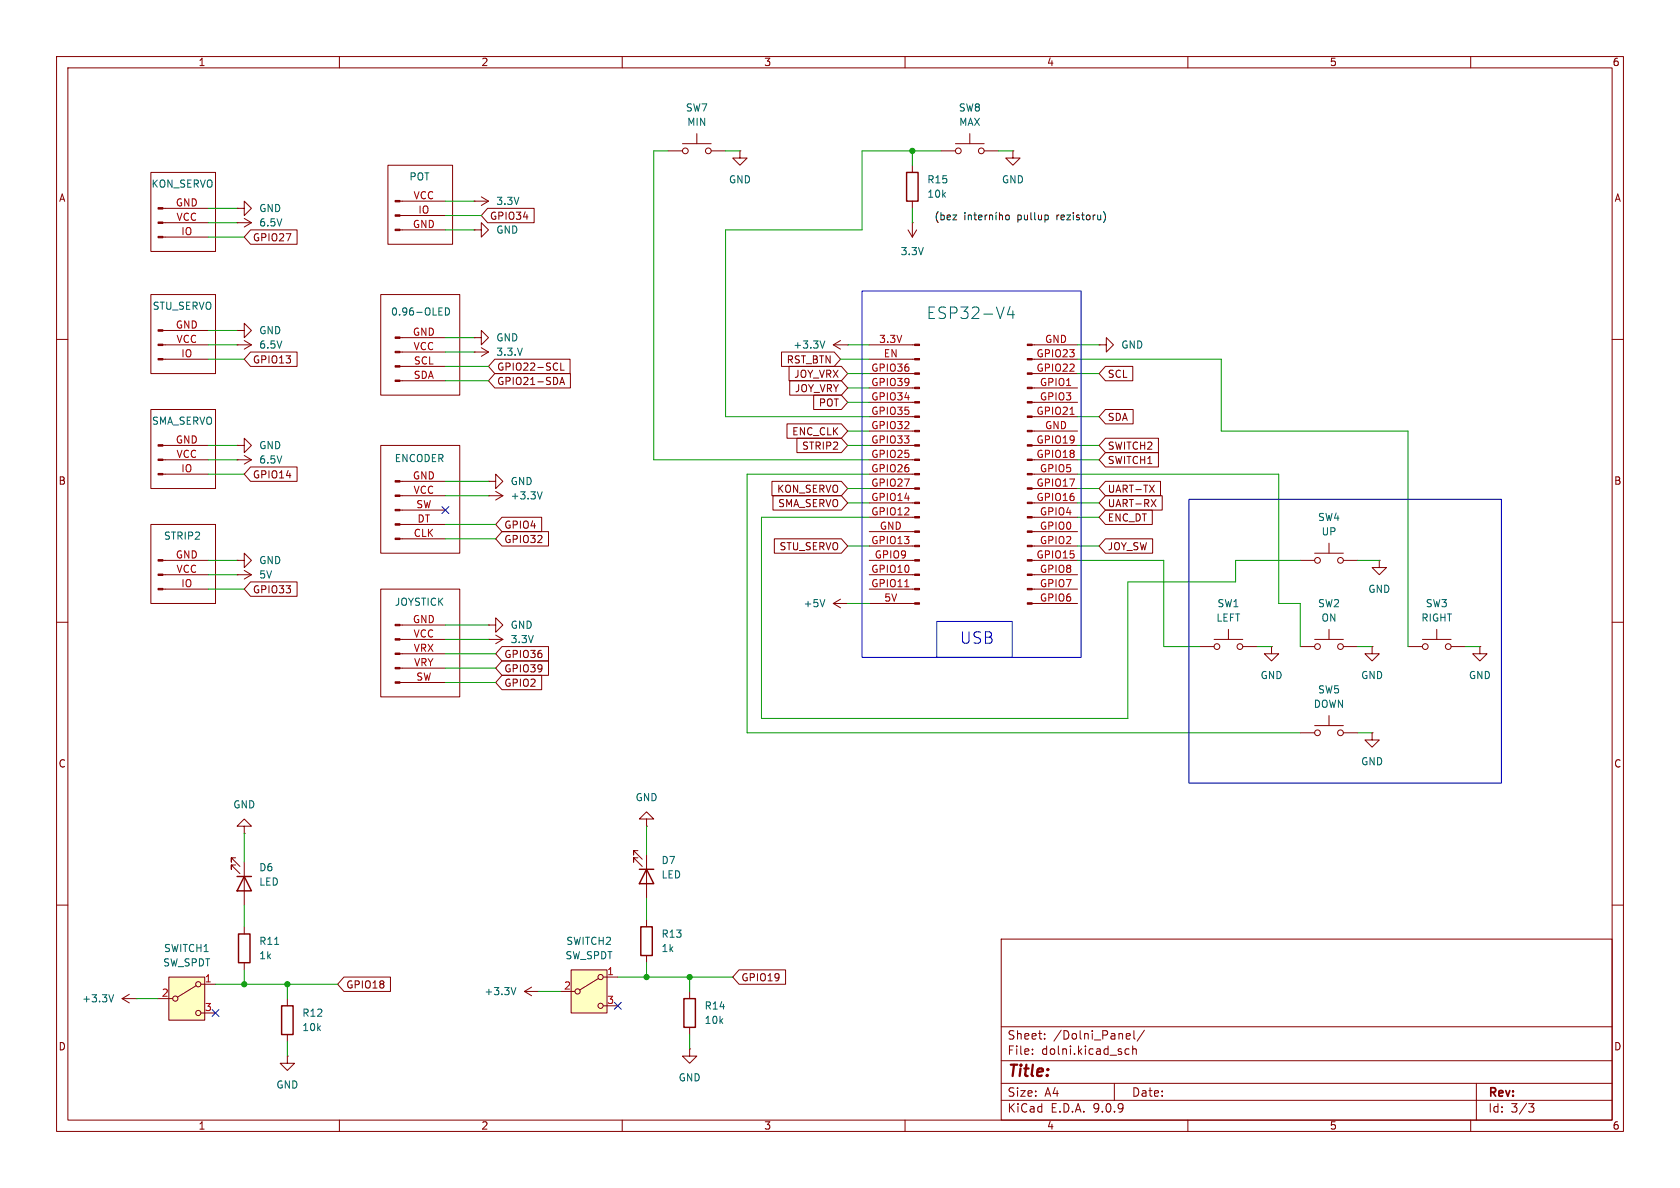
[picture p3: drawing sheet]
<svg xmlns="http://www.w3.org/2000/svg" width="297mm" height="210mm" viewBox="0 0 297 210" stroke-linecap="round" stroke-linejoin="round" font-family="sans-serif">
<g fill="none" stroke="#840000" stroke-width=".18">
<path d="M10 10h277v190h-277zM12 12h273v186h-273zM60 10v2M110 10v2M160 10v2M210 10v2M260 10v2M26.7 30.5h11.4v14h-11.4zM28.8 36.8h8M28.8 39.4h8M28.8 41.9h8M10 60h2"/>
<path d="M285 60h2M10 110h2M285 110h2M114.3 144.8h1.3l-1.3-1.3-1.3 1.3h1.3v1.3M114.3 146.1h.1M10 160h2M177 166h108v32h-108zM285 160h2M60 198v2M110 198v2M160 198v2M177 194.5h108"/>
<path d="M177 191.5h108M177 187.5h108M177 181.5h108M182.5 186.3v.1M182.5 185.5v.1M184.7 183.6v.1M184.7 182.8v.1M197 191.5v3M199 186.3l.2 .1 .4-.1M199.3 182.7l.4 .1 .1 .3-.7 .1M199.6 185.5l-.4-.1-.2 .1M199.7 183.6l-.4 .1"/>
<path d="M200.2 185.5l.3-.1 .3 .1 .1 .9M200.2 184.9v1.5M200.5 182.2v1.3l.2 .2M202.3 182.1l-1.3 2M210 198v2M260 198v2M261 191.5v6.5M270.2 195.1h1l-.5 .6 .4 .1 .1 .5-.3 .3h-.4"/>
</g>
<g fill="#840000" stroke="#840000" stroke-width=".18">
<path d="M27.9 36.7h.9v.3h-.9z"/>
<path d="M27.9 39.2h.9v.3h-.9z"/>
<path d="M27.9 41.8h.9v.2h-.9z"/>
</g>
<path d="M29.8 172.7h6.4v7.6h-6.4z" fill="#ffffc2"/>
<g fill="none" stroke="#840000" stroke-width=".18">
<path d="M27.9 176.5h2.6M29.8 172.7h6.4v7.6h-6.4zM34.7 174.2l-3.3 2.1M35.6 174h2.5M35.6 179.1h2.5"/>
<circle cx="31" cy="176.5" r=".46"/>
<circle cx="35.1" cy="174" r=".46"/>
<circle cx="35.1" cy="179.1" r=".46"/>
</g>
<path d="M101 171.5h6.3v7.6h-6.3z" fill="#ffffc2"/>
<g fill="none" stroke="#840000" stroke-width=".18">
<path d="M41.9 36.8h1.3v-1.2l1.2 1.2-1.2 1.3v-1.3M41.9 36.8h.1M41.9 39.4h.1M41.9 39.4h2.5M43.2 38.6l1.2 .8M44.4 39.4l-1.2 .7M68.6 29.2h11.4v14h-11.4zM70.7 35.6h8M70.7 38.1h8M83.8 35.6h.1M83.8 35.6h2.6M85.1 34.8l1.3 .8"/>
<path d="M86.2 36.8h8.2v2.6h-8.2l-1.1-1.3zM86.4 35.6l-1.3 .7M118.1 26.7h2.5M120.6 25.4h5.1M123.2 23.6v1.8M125.7 26.7h2.6M130.8 26.7v1.2h1.3l-1.3 1.3-1.3-1.3h1.3M130.8 26.7h.1M161.3 39.4h.1M161.3 29.2v1.3M161.3 35.6v1.2M161.3 39.4v2.5"/>
<path d="M166.4 26.7h2.5M168.9 25.4h5.1M171.4 23.6v1.8M174 26.7h2.5M179.1 26.7v1.2h1.2l-1.2 1.3-1.3-1.3h1.3M179.1 26.7h.1M26.7 52.1h11.4v13.9h-11.4zM28.8 58.4h8M41.9 58.4h1.3v-1.2l1.2 1.2-1.2 1.3v-1.3M41.9 58.4h.1M44.3 40.6h8.2v2.6h-8.2l-1.1-1.3zM67.3 52.1h14v17.8h-14z"/>
<path d="M70.7 40.6h8M70.7 59.7h8M83.8 59.7h1.3v-1.3l1.3 1.3-1.3 1.3v-1.3M83.8 59.7h.1M83.8 40.6h1.3v1.3l1.3-1.3-1.3-1.2v1.2M83.8 40.6h.1M160.5 40.6l.8 1.3M162.1 40.6l-.8 1.3M26.7 72.4h11.4v14h-11.4zM28.8 61h8M28.8 63.5h8M28.8 78.7h8"/>
<path d="M41.9 61h.1M41.9 78.7h1.3v-1.2l1.2 1.2-1.2 1.3v-1.3M41.9 78.7h.1M41.9 61h2.5M43.2 60.2l1.2 .8M44.3 62.2h8.2v2.6h-8.2l-1.1-1.3zM44.4 61l-1.2 .7M67.3 78.7h14v19.1h-14zM70.7 62.2h8M70.7 64.8h8M70.7 67.3h8M83.8 62.2h.1"/>
<path d="M83.8 62.2h2.6M85.1 61.5l1.3 .7M86.4 62.2l-1.3 .8M87.5 63.5h13.3v2.5h-13.3l-1.1-1.2zM87.5 66h13.3v2.6h-13.3l-1.1-1.3zM99 68l.4-1.3 .4 1.3M99.1 67.6h.6M99.1 64.2v1.2h.6M138.2 62.2h9.3l1.1 1.3-1.1 1.3h-9.3zM139.1 74.9h9.6l1.2 1.3-1.2 1.3h-9.6zM139.5 64.8h9.2l1.2 1.2-1.2 1.3h-9.2zM139.6 67.3h9.1l1.2 1.3-1.2 1.3h-9.1z"/>
<path d="M140.9 77.5h7.8l1.2 1.2-1.2 1.3h-7.8zM143.8 69.8h4.9l1.2 1.3-1.2 1.3h-4.9zM147.3 61h2.6M147.3 61l1.3 .7M148.6 60.2l-1.3 .8M149.9 61h.1M153.7 61h8M153.7 63.5h8M153.7 78.7h8M153.7 66h8M153.7 68.6h8M153.7 71.1h8"/>
<path d="M153.7 73.7h8M153.7 76.2h8M182.5 61h8M182.5 63.5h8M182.5 78.7h8M182.5 66h8M182.5 68.6h8M182.5 71.1h8M182.5 73.7h8M182.5 76.2h8M194.3 61h1.3v-1.3l1.2 1.3-1.2 1.2v-1.2M194.3 61h.1"/>
<path d="M195.4 77.5h9.4v2.5h-9.4l-1.1-1.3zM195.4 64.8h4.9v2.5h-4.9l-1.1-1.3zM195.4 72.4h4.9v2.5h-4.9l-1.1-1.2zM26.7 92.7h11.4v14h-11.4zM28.8 99.1h8M28.8 81.3h8M28.8 83.8h8M41.9 99.1h1.3v-1.3l1.2 1.3-1.2 1.2v-1.2M41.9 99.1h.1M41.9 81.3h.1M41.9 81.3h2.5M43.2 80.5l1.2 .8"/>
<path d="M44.3 82.5h8.2v2.6h-8.2l-1.1-1.3zM44.4 81.3l-1.2 .7M70.7 87.6h8M70.7 85.1h8M70.7 90.2h8M70.7 92.7h8M70.7 95.3h8M86.4 87.6h.1M86.4 85.1h1.2v1.3l1.3-1.3-1.3-1.3v1.3M86.4 85.1h.1M86.4 87.6h2.5M87.6 86.9l1.3 .7"/>
<path d="M88.7 94h8.3v2.5h-8.3l-1.1-1.2zM88.7 91.4h7.1v2.6h-7.1l-1.1-1.3zM88.9 87.6l-1.3 .8M136.5 85.1h12.2l1.2 1.3-1.2 1.2h-12.2zM136.6 87.6h12.1l1.2 1.3-1.2 1.3h-12.1zM136.9 95.2h11.8l1.2 1.3-1.2 1.3h-11.8zM153.7 99.1h8M153.7 81.3h8M153.7 83.8h8M153.7 86.4h8M153.7 88.9h8M153.7 91.4h8"/>
<path d="M153.7 94h8M153.7 96.5h8M182.5 99.1h8M182.5 81.3h8M182.5 83.8h8M182.5 86.4h8M182.5 88.9h8M182.5 91.4h8M182.5 94h8M182.5 96.5h8M195.4 95.2h8.4v2.6h-8.4l-1.1-1.3zM195.4 85.1h9.8v2.5h-9.8l-1.1-1.2z"/>
<path d="M195.4 90.2h8.3v2.5h-8.3l-1.1-1.3zM195.4 87.6h10.1v2.6h-10.1l-1.1-1.3zM195.4 80h9.4v2.6h-9.4l-1.1-1.3zM203.2 85.8l.9 1.2M203.5 88.3l.9 1.3M204.1 85.8l-.9 1.2M204.4 88.3l-.9 1.3M229.9 99.1h2.5M232.4 97.8h5.1M234.9 96v1.8M237.5 99.1h2.5M243.8 99.1v1.2h1.3l-1.3 1.3-1.2-1.3h1.2"/>
<path d="M243.8 99.1h.1M28.8 101.6h8M28.8 104.1h8M41.9 101.6h.1M41.9 101.6h2.5M43.2 100.8l1.2 .8M44.3 102.9h8.2v2.5h-8.2l-1.1-1.3zM44.4 101.6l-1.2 .8M67.3 104.1h14v19.1h-14zM70.7 113h8M70.7 110.5h8M70.7 115.6h8"/>
<path d="M70.7 118.1h8M86.4 110.5h1.2v1.3l1.3-1.3-1.3-1.3v1.3M86.4 110.5h.1M86.4 113h.1M86.4 113h2.5M87.6 112.3l1.3 .7M88.7 116.8h8.3v2.6h-8.3l-1.1-1.3zM88.7 114.3h8.3v2.5h-8.3l-1.1-1.2zM88.7 119.4h7.1v2.5h-7.1l-1.1-1.2zM88.9 113l-1.3 .8M147.3 106.7h2.6M147.3 106.7l1.3 .7"/>
<path d="M148.6 105.9l-1.3 .8M149.9 106.7h.1M153.7 101.6h8M153.7 104.1h8M153.7 106.7h8M182.5 101.6h8M182.5 104.1h8M182.5 106.7h8M212.1 114.3h2.5M214.6 113h5.1M217.2 111.3v1.7M219.7 114.3h2.5"/>
<path d="M224.8 114.3v1.3h1.3l-1.3 1.2-1.3-1.2h1.3M224.8 114.3h.1M229.9 114.3h2.5M232.4 113h5.1M234.9 111.3v1.7M237.5 114.3h2.5M242.6 114.3v1.3h1.2l-1.2 1.2-1.3-1.2h1.3M242.6 114.3h.1M248.9 114.3h2.6M251.5 113h5M254 111.3v1.7M256.5 114.3h2.6"/>
<path d="M261.6 114.3v1.3h1.3l-1.3 1.2-1.3-1.2h1.3M261.6 114.3h.1M70.7 120.7h8M229.9 129.5h2.5M232.4 128.3h5.1M234.9 126.5v1.8M237.5 129.5h2.5M242.6 129.5v1.3h1.2l-1.2 1.3-1.3-1.3h1.3M242.6 129.5h.1M41.7 151.6h-.8v.8v-.8l1.5 1.6M41.7 152.9h-.8v.8v-.8l1.5 1.5M43.2 146.1h1.2l-1.2-1.3-1.3 1.3h1.3v1.2"/>
<path d="M43.2 147.3h.1M43.2 152.4v7.6M112.8 150.4h-.8v.7v-.7l1.5 1.5M112.8 151.6h-.8v.8v-.8l1.5 1.6M114.3 151.1v7.7M21.6 176.5l1.3 .8M21.6 176.5h2.5M22.9 175.8l-1.3 .7M24.1 176.5h.1M43.2 163.8v1.3M43.2 170.2v1.3M50.8 176.5v1.3"/>
<path d="M60.8 172.7h8.2v2.6h-8.2l-1.1-1.3zM92.7 175.3h2.5M92.7 175.3l1.3 .7M94 174.5l-1.3 .8M95.2 175.3h.1M99.1 175.3h2.5M101 171.5h6.3v7.6h-6.3zM105.8 173l-3.3 2M106.7 172.7h2.5M106.7 177.8h2.5M114.3 162.6v1.2M114.3 168.9v1.3"/>
<path d="M121.9 175.3v1.2M130.7 171.4h8.2v2.6h-8.2l-1.2-1.3zM50.8 186.7v1.3h1.3l-1.3 1.2-1.3-1.2h1.3M50.8 186.7h.1M50.8 182.9v1.3M121.9 185.4v1.3h1.3l-1.3 1.3-1.3-1.3h1.3M121.9 185.4h.1M121.9 181.6v1.3"/>
<circle cx="121.2" cy="26.7" r=".51"/>
<circle cx="125.2" cy="26.7" r=".51"/>
<circle cx="169.4" cy="26.7" r=".51"/>
<circle cx="173.5" cy="26.7" r=".51"/>
<circle cx="232.9" cy="99.1" r=".51"/>
<circle cx="237" cy="99.1" r=".51"/>
<circle cx="215.1" cy="114.3" r=".51"/>
<circle cx="219.2" cy="114.3" r=".51"/>
<circle cx="232.9" cy="114.3" r=".51"/>
<circle cx="237" cy="114.3" r=".51"/>
<circle cx="252" cy="114.3" r=".51"/>
<circle cx="256" cy="114.3" r=".51"/>
<circle cx="232.9" cy="129.5" r=".51"/>
<circle cx="237" cy="129.5" r=".51"/>
<circle cx="102.1" cy="175.3" r=".46"/>
<circle cx="106.2" cy="177.8" r=".46"/>
<circle cx="106.2" cy="172.7" r=".46"/>
</g>
<path d="M78.7 54.4a.64 .64 0 0 1 .8 .7 .64 .64 0 0 1-.8 .6zM178.6 54.2l-.5 1.4h1.2M179.1 54.9v1.4M145.8 60.3l-.4 1.2M95.8 86.9l-.4 1.3M145.8 106l-.4 1.3M20.1 175.8l-.4 1.3M48.6 166.9h.7M91.2 174.6l-.4 1.2" fill="none" stroke="#006464" stroke-width=".18"/>
<g fill="#840000" stroke="#840000" stroke-width=".18">
<path d="M69.8 35.4h.9v.3h-.9z"/>
<path d="M69.8 38h.9v.2h-.9z"/>
<path d="M69.8 40.5h.9v.3h-.9z"/>
<path d="M27.9 58.3h.9v.2h-.9z"/>
<path d="M27.9 60.8h.9v.3h-.9z"/>
<path d="M27.9 63.4h.9v.2h-.9z"/>
<path d="M27.9 98.9h.9v.3h-.9z"/>
<path d="M27.9 101.5h.9v.2h-.9z"/>
<path d="M27.9 104h.9v.3h-.9z"/>
<path d="M27.9 78.6h.9v.3h-.9z"/>
<path d="M27.9 81.2h.9v.2h-.9z"/>
<path d="M27.9 83.7h.9v.2h-.9z"/>
<path d="M69.8 59.6h.9v.2h-.9z"/>
<path d="M69.8 62.1h.9v.3h-.9z"/>
<path d="M69.8 64.6h.9v.3h-.9z"/>
<path d="M69.8 67.2h.9v.2h-.9z"/>
<path d="M161.7 60.8h.9v.3h-.9z"/>
<path d="M161.7 63.4h.9v.2h-.9z"/>
<path d="M161.7 65.9h.9v.3h-.9z"/>
<path d="M161.7 68.5h.9v.2h-.9z"/>
<path d="M161.7 71h.9v.2h-.9z"/>
<path d="M161.7 73.5h.9v.3h-.9z"/>
<path d="M161.7 76.1h.9v.2h-.9z"/>
<path d="M161.7 78.6h.9v.3h-.9z"/>
<path d="M161.7 81.2h.9v.2h-.9z"/>
<path d="M161.7 83.7h.9v.2h-.9z"/>
<path d="M161.7 86.2h.9v.3h-.9z"/>
<path d="M161.7 88.8h.9v.2h-.9z"/>
<path d="M161.7 91.3h.9v.3h-.9z"/>
<path d="M161.7 93.9h.9v.2h-.9z"/>
<path d="M161.7 96.4h.9v.2h-.9z"/>
<path d="M161.7 98.9h.9v.3h-.9z"/>
<path d="M161.7 101.5h.9v.2h-.9z"/>
<path d="M161.7 104h.9v.3h-.9z"/>
<path d="M161.7 106.6h.9v.2h-.9z"/>
<path d="M181.6 60.8h.9v.3h-.9z"/>
<path d="M181.6 63.4h.9v.2h-.9z"/>
<path d="M181.6 65.9h.9v.3h-.9z"/>
<path d="M181.6 68.5h.9v.2h-.9z"/>
<path d="M181.6 71h.9v.2h-.9z"/>
<path d="M181.6 73.5h.9v.3h-.9z"/>
<path d="M181.6 76.1h.9v.2h-.9z"/>
<path d="M181.6 78.6h.9v.3h-.9z"/>
<path d="M181.6 81.2h.9v.2h-.9z"/>
<path d="M181.6 83.7h.9v.2h-.9z"/>
<path d="M181.6 86.2h.9v.3h-.9z"/>
<path d="M181.6 88.8h.9v.2h-.9z"/>
<path d="M181.6 91.3h.9v.3h-.9z"/>
<path d="M181.6 93.9h.9v.2h-.9z"/>
<path d="M181.6 96.4h.9v.2h-.9z"/>
<path d="M181.6 98.9h.9v.3h-.9z"/>
<path d="M181.6 101.5h.9v.2h-.9z"/>
<path d="M181.6 104h.9v.3h-.9z"/>
<path d="M181.6 106.6h.9v.2h-.9z"/>
<path d="M69.8 110.4h.9v.2h-.9z"/>
<path d="M69.8 112.9h.9v.3h-.9z"/>
<path d="M69.8 115.4h.9v.3h-.9z"/>
<path d="M69.8 118h.9v.2h-.9z"/>
<path d="M69.8 120.5h.9v.3h-.9z"/>
<path d="M69.8 85h.9v.2h-.9z"/>
<path d="M69.8 87.5h.9v.3h-.9z"/>
<path d="M69.8 90h.9v.3h-.9z"/>
<path d="M69.8 92.6h.9v.2h-.9z"/>
<path d="M69.8 95.1h.9v.3h-.9z"/>
</g>
<path d="M160.3 30.5h2v5.1h-2zM41.9 154.9h2.5M43.2 154.9l1.2 2.6h-2.5zM113 153.7h2.6M114.3 153.7l1.3 2.5h-2.6zM42.2 165.1h2v5.1h-2zM49.8 177.8h2v5.1h-2zM113.3 163.8h2v5.1h-2zM120.9 176.5h2v5.1h-2z" fill="none" stroke="#840000" stroke-width=".25"/>
<path d="M189.2 73.2h.7M160 103.7h.7" fill="none" stroke="#a90000" stroke-width=".18"/>
<g fill="none" stroke="#0f0f0f" stroke-width=".18">
<path d="M168.5 38h.6l-.6 .9h.6M170.6 37.6v.1M170.6 38v.9M171.2 38.1l.2-.1 .3 .1v.8M171.2 38v.9M172.2 38h.4M172.3 37.6v1.1l.3 .2M173 38.4l.6-.1-.1-.2-.3-.1-.2 .2 .1 .6h.4M174.2 38v.9M174.5 38l-.3 .3M174.9 38.1l.2-.1 .3 .1 .1 .8M174.9 38v.9"/>
<path d="M176.1 38v.9M176.2 37.5l-.2 .2M176.7 38.1l.2-.1 .3 .1v.8M176.7 37.6v1.3M177.9 38.1l.3-.1 .2 .3v.3l-.2 .3-.3-.1-.1-.2zM185.2 38.1l.1 .2-.1 .5M195.1 37.4a1.46 1.46 0 0 1 0 1.9"/>
</g>
<g fill="none" stroke="#009600" stroke-width=".18">
<path d="M36.8 39.4h5.1M36.8 36.8h5.1M78.7 35.6h5.1M78.7 38.1h6.4M118.1 26.7h-2.5v54.6h38.1M128.3 26.7h2.5M161.3 26.7v2.5M161.3 36.8v2.6M166.4 26.7h-14v13.9h-24.1v33.1h25.4M176.5 26.7h2.6M36.8 58.4h5.1M36.8 41.9h6.4"/>
<path d="M78.7 59.7h5.1M78.7 40.6h5.1M36.8 63.5h6.4M36.8 61h5.1M36.8 78.7h5.1M78.7 64.8h7.7M78.7 62.2h5.1M78.7 67.3h7.7M148.6 63.5h5.1M149.9 61h3.8M149.9 78.7h3.8M149.9 76.2h3.8"/>
<path d="M149.9 66h3.8M149.9 71.1h3.8M149.9 68.6h3.8M190.5 63.5h25.4v12.7h33v38.1M190.5 61h3.8M190.5 78.7h3.8M190.5 66h3.8M190.5 73.7h3.8M36.8 81.3h5.1M36.8 83.8h6.4M36.8 99.1h5.1M78.7 85.1h7.7"/>
<path d="M78.7 92.7h8.9M78.7 87.6h7.7M78.7 95.3h8.9M149.9 88.9h3.8M149.9 86.4h3.8M149.9 96.5h3.8M153.7 91.4h-19.1v35.6h64.8v-24.1h19v-3.8h11.5M153.7 83.8h-21.6v45.7h97.8M190.5 88.9h3.8M190.5 86.4h3.8M190.5 96.5h3.8M190.5 91.4h3.8"/>
<path d="M190.5 83.8h35.6v22.9h3.8v7.6M190.5 81.3h3.8M190.5 99.1h15.2v15.2h6.4M240 99.1h3.8M36.8 101.6h5.1M36.8 104.1h6.4M78.7 118.1h8.9M78.7 115.6h8.9M78.7 113h7.7M78.7 110.5h7.7M149.9 106.7h3.8M222.2 114.3h2.6"/>
<path d="M240 114.3h2.6M259.1 114.3h2.5M78.7 120.7h8.9M240 129.5h2.6M43.2 147.3v5.1M114.3 146.1v5M114.3 158.8v3.8M24.1 176.5h3.8M38.1 174h21.6M43.2 160v3.8M43.2 171.5v2.5M50.8 174v2.5"/>
<path d="M95.2 175.3h3.9M109.2 172.7h20.3M114.3 170.2v2.5M121.9 172.7v2.6M50.8 184.2v2.5M121.9 182.9v2.5"/>
</g>
<path d="M78.1 89.6l1.2 1.2M79.3 89.6l-1.2 1.2M37.5 178.5l1.2 1.2M38.7 178.5l-1.2 1.2M108.6 177.2l1.2 1.2M109.8 177.2l-1.2 1.2" fill="none" stroke="#000084" stroke-width=".18"/>
<path d="M152.4 51.4h38.7v64.8h-38.7zM210.2 88.3h55.2v50.1h-55.2zM165.6 109.9h13.3v6.3h-13.3z" fill="none" stroke="#0000c2" stroke-width=".18"/>
<g fill="#009600" stroke="#009600" stroke-width=".18">
<circle cx="121.9" cy="172.7" r=".46"/>
<circle cx="114.3" cy="172.7" r=".46"/>
<circle cx="161.3" cy="26.7" r=".46"/>
<circle cx="50.8" cy="174" r=".46"/>
<circle cx="43.2" cy="174" r=".46"/>
</g>
<text font-size="2.8" fill="#006464" x="163.7" y="56.6">ESP32-V4</text>
<text font-size="2.8" fill="#0000c2" x="169.6" y="114">USB</text>
<text font-size="2.8" fill="#840000" x="178" y="190.9">Title:</text>
<g font-size="2.1" fill="#840000">
<text x="178" y="184">Sheet:</text>
<text x="186.2" y="184">/Dolni_Panel/</text>
<text x="178" y="186.7">File:</text>
<text x="184.1" y="186.7">dolni.kicad_sch</text>
<text x="178" y="196.9">KiCad</text>
<text x="178" y="194.1">Size:</text>
<text x="184.7" y="194.1">A4</text>
<text x="185.7" y="196.9">E.D.A.</text>
<text x="193.3" y="196.9">9.0.9</text>
<text x="200" y="194.1">Date:</text>
<text x="263" y="194.3">Rev:</text>
<text x="263" y="196.9">Id:</text>
<text x="267.1" y="196.9">3/3</text>
</g>
<g font-size="1.8" fill="#840000">
<text x="35" y="11.9">1</text>
<text x="85" y="11.9">2</text>
<text x="135" y="11.9">3</text>
<text x="185" y="11.9">4</text>
<text x="235" y="11.9">5</text>
<text x="285" y="11.9">6</text>
<text x="10.3" y="35.9">A</text>
<text x="285.3" y="35.9">A</text>
<text x="86.5" y="39.1">GPIO34</text>
<text x="44.6" y="42.9">GPIO27</text>
<text x="44.6" y="64.5">GPIO13</text>
<text x="87.8" y="65.7">GPIO22-SCL</text>
<text x="139" y="64.5">RST_BTN</text>
<text x="87.8" y="68.3">GPIO21-SDA</text>
<text x="140.3" y="67">JOY_VRX</text>
<text x="140.4" y="69.5">JOY_VRY</text>
<text x="195.7" y="67">SCL</text>
<text x="139.9" y="77.2">ENC_CLK</text>
<text x="144.7" y="72.1">POT</text>
<text x="195.7" y="74.6">SDA</text>
<text x="141.7" y="79.7">STRIP2</text>
<text x="195.7" y="79.7">SWITCH2</text>
<text x="195.7" y="82.2">SWITCH1</text>
<text x="10.3" y="85.9">B</text>
<text x="44.6" y="84.8">GPIO14</text>
<text x="137.3" y="87.3">KON_SERVO</text>
<text x="137.5" y="89.9">SMA_SERVO</text>
<text x="195.7" y="87.3">UART-TX</text>
<text x="195.7" y="89.9">UART-RX</text>
<text x="285.3" y="85.9">B</text>
<text x="89.1" y="93.7">GPIO4</text>
<text x="195.7" y="92.4">ENC_DT</text>
<text x="89.1" y="96.2">GPIO32</text>
<text x="137.7" y="97.5">STU_SERVO</text>
<text x="195.7" y="97.5">JOY_SW</text>
<text x="44.6" y="105.1">GPIO33</text>
<text x="89.1" y="119.1">GPIO39</text>
<text x="89.1" y="116.5">GPIO36</text>
<text x="89.1" y="121.6">GPIO2</text>
<text x="10.3" y="135.9">C</text>
<text x="285.3" y="135.9">C</text>
<text x="131" y="173.7">GPIO19</text>
<text x="61.1" y="174.9">GPIO18</text>
<text x="10.3" y="185.9">D</text>
<text x="285.3" y="185.9">D</text>
<text x="35" y="199.9">1</text>
<text x="85" y="199.9">2</text>
<text x="135" y="199.9">3</text>
<text x="185" y="199.9">4</text>
<text x="235" y="199.9">5</text>
<text x="285" y="199.9">6</text>
</g>
<g font-size="1.8" fill="#006464">
<text x="121.2" y="19.9">SW7</text>
<text x="121.4" y="22.5">MIN</text>
<text x="169.4" y="19.9">SW8</text>
<text x="169.5" y="22.5">MAX</text>
<text x="26.7" y="33.4">KON_SERVO</text>
<text x="72.3" y="32.1">POT</text>
<text x="128.8" y="32.6">GND</text>
<text x="163.8" y="35.2">10k</text>
<text x="163.8" y="32.6">R15</text>
<text x="177" y="32.6">GND</text>
<text x="45.7" y="37.7">GND</text>
<text x="45.7" y="40.2">6.5V</text>
<text x="87.6" y="41.5">GND</text>
<text x="87.6" y="36.4">3.3V</text>
<text x="159.1" y="45.3">3.3V</text>
<text x="26.9" y="55">STU_SERVO</text>
<text x="45.7" y="59.3">GND</text>
<text x="69" y="56">0.96-OLED</text>
<text x="45.7" y="61.8">6.5V</text>
<text x="87.6" y="60.6">GND</text>
<text x="87.6" y="63.1">3.3.V</text>
<text x="140.2" y="61.8">+3.3V</text>
<text x="198.1" y="61.8">GND</text>
<text x="26.8" y="75.3">SMA_SERVO</text>
<text x="45.7" y="79.6">GND</text>
<text x="45.7" y="82.1">6.5V</text>
<text x="69.7" y="81.9">ENCODER</text>
<text x="90.2" y="86">GND</text>
<text x="90.2" y="88.5">+3.3V</text>
<text x="28.9" y="95.6">STRIP2</text>
<text x="232.9" y="92.3">SW4</text>
<text x="233.5" y="94.8">UP</text>
<text x="45.7" y="99.9">GND</text>
<text x="45.7" y="102.5">5V</text>
<text x="69.7" y="107.3">JOYSTICK</text>
<text x="142" y="107.5">+5V</text>
<text x="215.1" y="107.5">SW1</text>
<text x="232.9" y="107.5">SW2</text>
<text x="241.8" y="105">GND</text>
<text x="252" y="107.5">SW3</text>
<text x="90.2" y="111.4">GND</text>
<text x="90.2" y="113.9">3.3V</text>
<text x="215" y="110.1">LEFT</text>
<text x="233.5" y="110.1">ON</text>
<text x="251.2" y="110.1">RIGHT</text>
<text x="222.8" y="120.2">GND</text>
<text x="232.2" y="125.3">DOWN</text>
<text x="232.9" y="122.8">SW5</text>
<text x="240.5" y="120.2">GND</text>
<text x="259.6" y="120.2">GND</text>
<text x="240.5" y="135.5">GND</text>
<text x="41.1" y="143.1">GND</text>
<text x="112.3" y="141.8">GND</text>
<text x="45.7" y="154.2">D6</text>
<text x="116.8" y="152.9">D7</text>
<text x="116.8" y="155.5">LED</text>
<text x="45.7" y="156.8">LED</text>
<text x="45.7" y="167.2">R11</text>
<text x="100" y="167.2">SWITCH2</text>
<text x="116.8" y="166">R13</text>
<text x="28.7" y="171">SW_SPDT</text>
<text x="28.9" y="168.5">SWITCH1</text>
<text x="45.7" y="169.8">1k</text>
<text x="99.9" y="169.8">SW_SPDT</text>
<text x="116.8" y="168.5">1k</text>
<text x="14.4" y="177.4">+3.3V</text>
<text x="53.3" y="179.9">R12</text>
<text x="85.5" y="176.1">+3.3V</text>
<text x="124.5" y="178.7">R14</text>
<text x="53.3" y="182.5">10k</text>
<text x="124.5" y="181.2">10k</text>
<text x="119.9" y="191.4">GND</text>
<text x="48.8" y="192.6">GND</text>
</g>
<g font-size="1.8" fill="#a90000">
<text x="73" y="35.3">VCC</text>
<text x="31" y="36.6">GND</text>
<text x="31.1" y="39.1">VCC</text>
<text x="32" y="41.7">IO</text>
<text x="72.9" y="40.4">GND</text>
<text x="73.9" y="37.8">IO</text>
<text x="31" y="58.2">GND</text>
<text x="72.9" y="59.4">GND</text>
<text x="31.1" y="60.7">VCC</text>
<text x="32" y="63.2">IO</text>
<text x="73" y="62">VCC</text>
<text x="73.1" y="64.5">SCL</text>
<text x="153.9" y="65.8">GPIO36</text>
<text x="155.3" y="60.7">3.3V</text>
<text x="156.1" y="63.2">EN</text>
<text x="183.1" y="63.2">GPIO23</text>
<text x="183.1" y="65.8">GPIO22</text>
<text x="184.7" y="60.7">GND</text>
<text x="73" y="67.1">SDA</text>
<text x="153.9" y="68.3">GPIO39</text>
<text x="153.9" y="70.9">GPIO34</text>
<text x="183.7" y="68.3">GPIO1</text>
<text x="183.7" y="70.9">GPIO3</text>
<text x="153.9" y="73.4">GPIO35</text>
<text x="153.9" y="75.9">GPIO32</text>
<text x="183.1" y="73.4">GPIO21</text>
<text x="184.7" y="75.9">GND</text>
<text x="31" y="78.5">GND</text>
<text x="31.1" y="81">VCC</text>
<text x="32" y="83.6">IO</text>
<text x="153.9" y="78.5">GPIO33</text>
<text x="153.9" y="81">GPIO25</text>
<text x="153.9" y="83.6">GPIO26</text>
<text x="183.1" y="78.5">GPIO19</text>
<text x="183.1" y="81">GPIO18</text>
<text x="183.7" y="83.6">GPIO5</text>
<text x="72.9" y="84.8">GND</text>
<text x="73" y="87.4">VCC</text>
<text x="73.5" y="89.9">SW</text>
<text x="153.9" y="86.1">GPIO27</text>
<text x="153.9" y="88.6">GPIO14</text>
<text x="183.1" y="86.1">GPIO17</text>
<text x="183.1" y="88.6">GPIO16</text>
<text x="73" y="95">CLK</text>
<text x="73.7" y="92.5">DT</text>
<text x="153.9" y="91.2">GPIO12</text>
<text x="155.4" y="93.7">GND</text>
<text x="183.7" y="91.2">GPIO4</text>
<text x="183.7" y="93.7">GPIO0</text>
<text x="31" y="98.8">GND</text>
<text x="31.1" y="101.3">VCC</text>
<text x="153.9" y="96.3">GPIO13</text>
<text x="153.9" y="101.3">GPIO10</text>
<text x="154.5" y="98.8">GPIO9</text>
<text x="183.1" y="98.8">GPIO15</text>
<text x="183.7" y="96.3">GPIO2</text>
<text x="183.7" y="101.3">GPIO8</text>
<text x="32" y="103.9">IO</text>
<text x="153.9" y="103.9">GPIO11</text>
<text x="156.2" y="106.4">5V</text>
<text x="183.7" y="103.9">GPIO7</text>
<text x="183.7" y="106.4">GPIO6</text>
<text x="72.9" y="110.2">GND</text>
<text x="73" y="112.8">VCC</text>
<text x="73" y="115.3">VRX</text>
<text x="73.1" y="117.9">VRY</text>
<text x="73.5" y="120.4">SW</text>
<text x="36.1" y="173.7">1</text>
<text x="107.2" y="172.5">1</text>
<text x="28.5" y="176.3">2</text>
<text x="36.1" y="178.8">3</text>
<text x="99.6" y="175">2</text>
<text x="107.2" y="177.5">3</text>
</g>
<g font-size="1.8" fill="#0f0f0f">
<text x="165.1" y="39">(bez</text>
<text x="180" y="39">pullup</text>
<text x="187.1" y="39">rezistoru)</text>
</g>
</svg>
